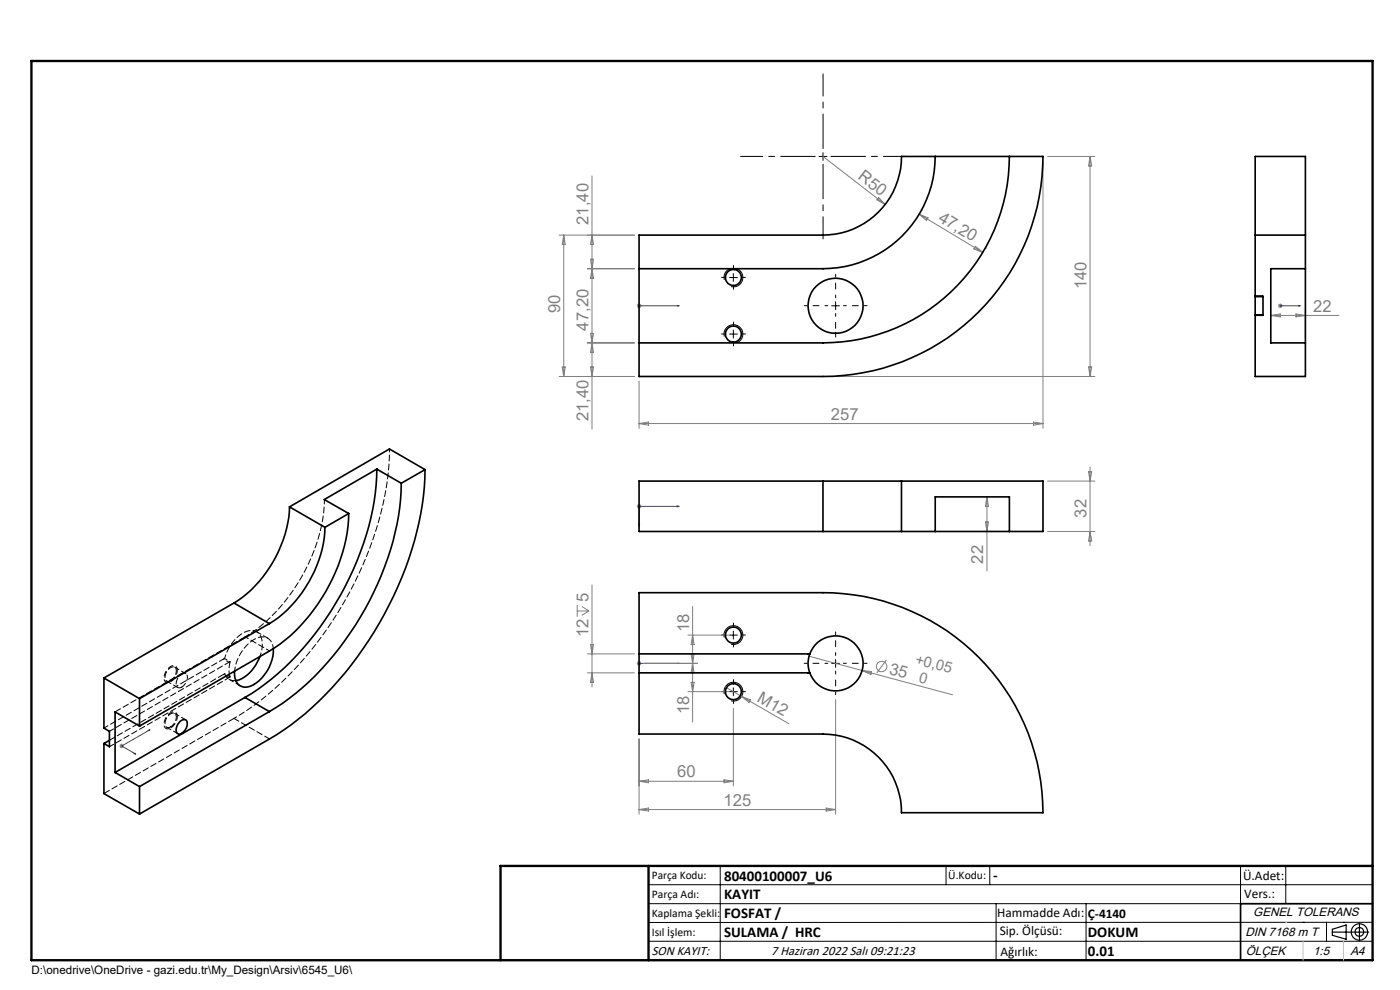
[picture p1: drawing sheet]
<svg xmlns="http://www.w3.org/2000/svg" width="297mm" height="210mm" viewBox="0 0 297 210" stroke-linecap="round" stroke-linejoin="round" font-family="sans-serif">
<g fill="none" stroke="#808080" stroke-width=".21">
<path d="M125.6 37.3v53.7M174.6 33.2l13.2 10.2M221.3 34.2v56.7M222.3 33.2h10M231.2 33.2v46.7M231.2 33.2l.4 2h-.7zM118.6 49.9h16M119.6 49.9v30M119.6 49.9l.3 1.9h-.6zM124.6 57h10M125.3 55l.6 4h-.6l.6-4zM125.6 49.9l.3 1.9h-.6z"/>
<path d="M186.4 41.9l1.4 1.5-1.8-1zM195 45.4l13.5 8.1M195 45.4l1.9 .8-.4 .6zM195.5 44.6h.1M206.9 52.2l1.6 1.3-1.9-.7zM209 52.7h.1M118.6 79.9h16M119.3 77.8h.6l-.3 2.1zM124.6 72.7h10M125.3 77.8h.6l-.3 2.1zM125.3 70.7l.6 4h-.6l.6-4zM135.1 64.9h1"/>
<path d="M135.2 64.5l.8 .7M135.6 64.4v1M136 64.5l-.8 .7M175.6 79.9h56.7M230.9 77.8h.7l-.4 2.1zM269.6 66.9l2-.3v.6zM269.6 66.9h14.5M271.1 64.9h1M271.3 64.5l.7 .7M271.6 64.4v1M272 64.5l-.7 .7M274.9 66.6l2 .3-2 .3z"/>
<path d="M276.9 65.9v5.8M135.6 80.8v10.1M135.6 89.8l2-.3v.7zM135.6 89.8h85.7M219.3 89.5l2 .3-2 .4zM231.2 99.1v16.6M135.1 107.4h1M135.2 107.1l.8 .7M135.6 106.9v1M136 107.1l-.8 .7M208.4 112.7h4.7M209.1 110.7h.6l-.3 2z"/>
<path d="M209.4 105.4l.3 2h-.6zM209.4 105.4v15.7M222.2 102.1h10.1M222.2 112.7h10.1M230.9 100.1h.7l-.4 2zM231.2 112.7l.4 2.1h-.7zM122.4 128.3v2.5M122.4 129.6h2.6M123.4 128.6l1.6 1M124.6 138.7h10M125 129.6l-1.6 .9M125.3 136.7h.6l-.3 2z"/>
<path d="M125.6 124.1v21.6M145.9 134.7h8.7M146.6 138.7l.6 4h-.6l.6-4zM146.9 128.6v24.6M146.9 134.7l.3 2h-.6zM171.6 139.2l30.5 8.2M25.3 158.2h1M25.5 157.9l.7 .7M25.8 157.8v.9M26.2 157.9l-.7 .7M124.6 142.7h10M125.6 142.7l.3 2h-.6z"/>
<path d="M135.1 140.7h1M135.2 140.4l.8 .7M135.6 140.2v1M135.6 156.7v16M136 140.4l-.8 .7M136.6 140.7h11.4M145.9 146.7h8.7M146.6 144.7h.6l-.3 2zM153.8 145.7l3.5 2M155.6 150.2v16.5M157.3 147.7l10.1 5.8M157.3 147.7l1.9 .7-.3 .6z"/>
<path d="M177.3 148.4v24.3M182.9 142.2l2 .2-.2 .7zM188 140l-2 2.7M135.6 165.7h20M135.6 165.7l2-.3v.6zM135.6 171.7l2-.3v.6zM135.6 171.7h41.7M153.6 165.4l2 .3-2 .3zM175.3 171.4l2 .3-2 .3z"/>
<circle cx="187" cy="141.4" r="1.11"/>
</g>
<g fill="none" stroke="#000" stroke-width=".21">
<path d="M173.7 33.2h1.7M174.6 32.4v1.6M154.8 58.9h1.6M154.9 57a1.92 1.92 0 0 0-1.2 2.4M155.6 58v1.7M156.3 57a2.01 2.01 0 0 1 1.2 2.5 2.01 2.01 0 0 1-2.4 1.3M153.7 71.4a2 2 0 0 1 1.3-2.4 2 2 0 0 1 2.5 1.2 2 2 0 0 1-1.2 2.5M154.8 70.9h1.6M155.6 70v1.7M176.4 64.9h1.7M177.3 64v1.7M153.7 135.2a2 2 0 0 1 1.7-2.5 2 2 0 0 1 2.2 2.2 2 2 0 0 1-2.5 1.8"/>
<path d="M154.8 134.7h1.6M155.6 133.9v1.7M177.3 139.9v1.7M153.7 147.2a2 2 0 0 1 1.7-2.5 2 2 0 0 1 2.2 2.2 2 2 0 0 1-2.5 1.8M154.8 146.7h1.6M155.6 145.9v1.7M176.4 140.7h1.7M137.6 187.7h153.6M137.6 191.7h153.6M137.6 199.7h153.6M152.8 183.7v20M200.7 183.7v4"/>
<path d="M210 183.7v4M211.3 191.7v12M230.4 191.7v12M263.2 183.7v20M272.8 183.7v8M276.4 195.6h.1M281.4 195.6v4.1M285 195.6h.1M291.2 195.6l-153.6 .1"/>
</g>
<path d="M37.6 152a.93 .93 0 0 0-.6-1 .93 .93 0 0 0-1.1 .4 2.48 2.48 0 0 0-.8 3.1 1.74 1.74 0 0 0 2.2-1.3l.3-1.2M37.6 142.2a.93 .93 0 0 0-.6-1 .93 .93 0 0 0-1.1 .4 2.48 2.48 0 0 0-.8 3.1 1.74 1.74 0 0 0 2.2-1.3l.3-1.2" fill="none" stroke="#000" stroke-width=".21" stroke-dasharray="1.3 .6" stroke-dashoffset=".4" stroke-linecap="butt"/>
<g fill="none" stroke="#000" stroke-width=".25">
<path d="M282.6 197.7h7.8M282.6 197.1l3-.9v3l-3-.8zM288.4 195.8v3.8M106.2 203.7h185"/>
<circle cx="288.4" cy="197.7" r="1.74"/>
<circle cx="288.4" cy="197.7" r=".93"/>
</g>
<g fill="none" stroke="#00f" stroke-width=".21">
<path d="M135.5 64.9h.2zM135.6 64.9h.1M135.6 64.9h8.5M144.1 64.9h-.4h.4M271.5 64.9h.2zM271.6 64.9h.1M271.6 64.9h4.2M275.8 64.9h-.4h.4M135.5 111.2h.2l-.1 .4zM143.7 107.3l.4 .1-.4 .1zM144.1 107.4h-8.5v4.2M28.4 159.9l.2-.1 .2 .2z"/>
<path d="M31.4 154.9l.4-.1-.2 .2zM31.8 154.8l-6 3.4 3 1.8M135.5 140.7h.2zM135.6 140.7h.1M135.6 140.7h8.5M144.1 140.7h-.4h.4"/>
</g>
<path d="M175.6 64.8h-5M177.3 63.2v-5M177.3 66.5v5M178.9 64.8h5M177.3 139v-5M175.6 140.7h-5M177.3 142.4v5M178.9 140.7h5" fill="none" stroke="#000" stroke-width=".21" stroke-dasharray="15.2 1.3 1.3 1.3" stroke-dashoffset="14.6"/>
<g fill="none" stroke="#000" stroke-width=".21" stroke-dasharray="15.2 1.3 1.3 1.3">
<path d="M153.9 58.8h-.8M155.6 57.2v-.9M157.3 58.8h.8M153.9 70.8h-.8M155.6 69.2v-.9M155.6 72.5v.9M155.6 60.5v.9M157.3 70.8h.8M153.9 134.7h-.8M155.6 133v-.8M155.6 136.4v.8M157.3 134.7h.8"/>
<path d="M153.9 146.7h-.8M155.6 145v-.8M155.6 148.4v.8M157.3 146.7h.8"/>
</g>
<path d="M172.9 33.2h-15.8M174.6 31.5v-15.8M174.6 34.8v15.9M176.3 33.2h15.8" fill="none" stroke="#000" stroke-width=".21" stroke-dasharray="15.2 1.3 1.3 1.3" stroke-dashoffset="7.9"/>
<path d="M291.2 191.7h-28v12" fill="none" stroke="#000" stroke-width=".35"/>
<path d="M6.7 12.9h284.5v190.8h-284.5zM137.6 183.7v20M291.2 183.7h-185v20" fill="none" stroke="#000" stroke-width=".5"/>
<path d="M276.4 199.7v4M285 199.7v4" fill="none" stroke="#c0c0c0" stroke-width=".21"/>
<path d="M272.8 195.6h.1" fill="none" stroke="#c0c0c0" stroke-width=".25"/>
<g fill="#00f">
<path d="M135.5 64.9h.2zM143.7 64.9h.4z"/>
<path d="M28.4 159.9l.2-.1 .2 .2zM31.4 154.9l.4-.1-.2 .2z"/>
<path d="M135.5 111.2h.2l-.1 .4zM143.7 107.3l.4 .1-.4 .1z"/>
<path d="M135.5 140.7h.2zM143.7 140.7h.4z"/>
<path d="M275.4 64.9h.4zM271.5 64.9h.2z"/>
</g>
<g fill="none" stroke="#000" stroke-width=".35">
<path d="M198.4 33.2a23.8 23.8 0 0 1-23.8 23.8h-39M214.1 33.2a39.6 39.6 0 0 1-39.5 39.5h-39M135.6 49.9h39a16.7 16.7 0 0 0 16.6-16.7h30.1a46.7 46.7 0 0 1-46.7 46.7h-39zM266.3 49.9v-16.7h10.6v16.7M266.3 49.9h10.6M266.3 49.9v13M276.9 57v15.7M276.9 57h-7.3v15.7h7.3M276.9 49.9v7.1M266.3 62.9v3.9M266.3 66.8v.1M266.3 62.9h.1"/>
<path d="M266.3 66.9v13h10.6v-7.2M266.3 62.9h1.6v4h-1.6M266.3 66.8h1.6M266.3 62.9h1.6M79.9 99.5a58.1 58.1 0 0 1-9.7 30.1 55.5 55.5 0 0 1-18.2 18.3M79.9 99.5l-11.1 6.5 5.2 2.9M79.9 99.5l5.2 3M90.2 99.6a67.2 67.2 0 0 1-9.7 32.5 69.4 69.4 0 0 1-21.8 23.7l-29.1 16.9M90.2 99.6l-5.1 2.9M90.2 99.6l-7.6-4.4-21.2 12.3M61.4 107.5a26 26 0 0 1-11.8 20.4M61.4 107.5l7.5 4.4"/>
<path d="M68.9 111.9a25.9 25.9 0 0 1-11.8 20.4M74 108.9a37.4 37.4 0 0 1-11.4 25l-3.2 2.8-2.3 1.4-27.5 15.9M74 108.9l-5.1 3M85.1 102.5a58.1 58.1 0 0 1-9.7 30.1 55.5 55.5 0 0 1-18.3 18.3M174.6 112.7h16.6M174.6 102.1h16.6M174.6 102.1h-39v10.6h39M174.6 102.1v10.6M191.2 102.1v10.6M191.2 102.1h30.1v10.6h-7.2M191.2 112.7h7.2M198.4 112.7h15.7"/>
<path d="M198.4 112.7v-7.3h15.7v7.3M49.6 127.9l7.5 4.4M49.6 127.9l-27.6 15.9M55.1 139.3a7.6 7.6 0 0 1-5.1 5.1M57.1 132.3l-27.5 15.9M58 137.6a8.5 8.5 0 0 1-5.2 8.1 2.3 2.3 0 0 1-3-2.3l-.1-1M135.6 138.7h36.2M135.6 125.7h39a46.7 46.7 0 0 1 46.7 46.7h-30.1a16.7 16.7 0 0 0-16.6-16.7h-39zM171.8 138.7a5.8 5.8 0 0 1 8.9-2.7 5.8 5.8 0 0 1 0 9.4 5.8 5.8 0 0 1-8.9-2.7M171.8 138.7a5.7 5.7 0 0 0 0 4M22 143.8l7.6 4.4M22 157.7v10.6l7.6 4.4"/>
<path d="M22 143.8v10.6l1.2 .7v3.3l-1.2-.7M23.2 157l-1.2 .7M29.6 148.2v5.8M29.6 154l-5.2-3v12.9M38.2 153a.87 .87 0 0 1 1.3-.2 .87 .87 0 0 1 .2 1.2 1.86 1.86 0 0 1-2 1.7 1.69 1.69 0 0 1 .3-2.4zM52 147.9l-27.6 16M52 147.9l5.1 3M57.1 150.9l-27.5 16M171.8 142.7h-36.2M24.4 163.9l5.2 3M29.6 166.9v5.8"/>
<circle cx="155.6" cy="58.9" r="1.69"/>
<circle cx="155.6" cy="70.9" r="1.69"/>
<circle cx="177.3" cy="64.8" r="5.8"/>
<circle cx="155.6" cy="134.7" r="1.69"/>
<circle cx="155.6" cy="146.7" r="1.69"/>
</g>
<path d="M47.6 139.7l-.2 .1M23.2 157l24.2-13.9M24.4 151l27.6-15.9M47.4 143.1l.2-.2M48.6 143.7l.2-.1M48.8 143.6a5.4 5.4 0 0 1 0-3.2M48.8 140.4l-.2 .1M49.6 152.4l-27.5 15.9" fill="none" stroke="#000" stroke-width=".21" stroke-dasharray="1.3 .6"/>
<path d="M47.4 139.8l-25.3 14.6M52 135.1a37.5 37.5 0 0 0 15.9-22.4l.8-4.1 .1-2.7M23.2 158.4l25.4-14.7M48.6 140.5l-25.4 14.6" fill="none" stroke="#000" stroke-width=".21" stroke-dasharray="1.3 .6" stroke-dashoffset=".3"/>
<path d="M58 137.6a2.38 2.38 0 0 0-3.6-2.2 8.9 8.9 0 0 0-4.6 7" fill="none" stroke="#000" stroke-width=".21" stroke-dasharray="1.3 .6" stroke-dashoffset=".4"/>
<path d="M56.8 135.4l-2.4-1.4M35.4 144.5l2.3 1.3M35.4 154.3l2.3 1.3M36.2 144.4a2.26 2.26 0 0 0 1-2.8 1.46 1.46 0 0 0-2 1.2l-.1 .4a.84 .84 0 0 0 0 1.1 .84 .84 0 0 0 1.1 .1M36.2 154.2a2.26 2.26 0 0 0 1-2.8 1.46 1.46 0 0 0-2 1.2l-.1 .4a.84 .84 0 0 0 0 1.1 .84 .84 0 0 0 1.1 .1M38.6 145.7a2.26 2.26 0 0 0 1-2.7 1.46 1.46 0 0 0-2 1.1l-.2 .4a.84 .84 0 0 0 .1 1.1 .84 .84 0 0 0 1.1 .1M39.4 142.9l-2.3-1.4M39.4 152.7l-2.3-1.4M48.6 144.1l2.4 1.4" fill="none" stroke="#000" stroke-width=".21" stroke-dasharray="1.3 .6" stroke-dashoffset=".2"/>
<path d="M52 135.1l5.2 3M55.1 139.3a4.6 4.6 0 0 0-.5-5.2 3.2 3.2 0 0 0-3.8 .7 9.6 9.6 0 0 0-3.2 4.9" fill="none" stroke="#000" stroke-width=".21" stroke-dasharray="1.3 .6" stroke-dashoffset=".5"/>
<path d="M82.6 95.2a67.1 67.1 0 0 1-9.6 32.6 67.9 67.9 0 0 1-23.4 24.6" fill="none" stroke="#000" stroke-width=".21" stroke-dasharray="1.3 .6" stroke-dashoffset=".6"/>
<path d="M47.6 139.7l1.2 .7M48.6 143.7l-1.2-.6M48.6 140.5l-1.2-.7M48.8 143.6l-1.2-.7" fill="none" stroke="#000" stroke-width=".21" stroke-dasharray="1.3 .6" stroke-dashoffset=".7"/>
<path d="M47.6 142.9a2.12 2.12 0 0 0 2.4 1.5M49.6 152.4l7.6 4.3" fill="none" stroke="#000" stroke-width=".21" stroke-dasharray="1.3 .6" stroke-dashoffset=".1"/>
<g font-size="3.5" fill="#808080">
<text x="181.9" y="37.8" transform="rotate(38 181.9 37.8)">R50</text>
<text x="124.8" y="47.7" transform="rotate(-90 124.8 47.7)">21,40</text>
<text x="198.9" y="46.8" transform="rotate(31 198.9 46.8)">47,20</text>
<text x="230.5" y="61.3" transform="rotate(-90 230.5 61.3)">140</text>
<text x="118.8" y="66.5" transform="rotate(-90 118.8 66.5)">90</text>
<text x="124.8" y="70.1" transform="rotate(-90 124.8 70.1)">47,20</text>
<text x="278.6" y="66.1">22</text>
<text x="124.8" y="89.4" transform="rotate(-90 124.8 89.4)">21,40</text>
<text x="176.3" y="89.1">257</text>
<text x="230.5" y="109.8" transform="rotate(-90 230.5 109.8)">32</text>
<text x="208.6" y="119.5" transform="rotate(-90 208.6 119.5)">22</text>
<text x="124.8" y="127.6" transform="rotate(-90 124.8 127.6)">5</text>
<text x="124.8" y="135.1" transform="rotate(-90 124.8 135.1)">12</text>
<text x="146.2" y="134.1" transform="rotate(-90 146.2 134.1)">18</text>
<text x="188.5" y="143" transform="rotate(15 188.5 143)">35</text>
<text x="160.4" y="148.6" transform="rotate(30 160.4 148.6)">M12</text>
<text x="146.2" y="151.6" transform="rotate(-90 146.2 151.6)">18</text>
<text x="143.6" y="164.9">60</text>
<text x="153.5" y="170.9">125</text>
</g>
<g font-size="3.2" fill="#808080">
<text x="194" y="140.7" transform="rotate(15 194 140.7)">+0,05</text>
<text x="194.8" y="144.6" transform="rotate(15 194.8 144.6)">0</text>
</g>
<g font-size="3.2">
<text x="153.6" y="186.8">80400100007_U6</text>
<text x="153.6" y="190.8">KAYIT</text>
<text x="210.7" y="186.6">-</text>
<text x="153.6" y="194.8">FOSFAT /</text>
<text x="153.6" y="198.8">SULAMA / HRC</text>
<text x="230.8" y="198.7">DOKUM</text>
<text x="230.8" y="202.8">0.01</text>
</g>
<g font-size="2.8">
<text x="263.7" y="186.7">Ü.Adet:</text>
<text x="263.9" y="190.5">Vers.:</text>
<text x="211.5" y="194.5">Hammadde Adı:</text>
<text x="230.8" y="194.7">Ç-4140</text>
<text x="138.3" y="202.6">SON KAYIT:</text>
<text x="163.6" y="202.6">7 Haziran 2022 Salı 09:21:23</text>
<text x="212.1" y="198.4">Sip. Ölçüsü:</text>
<text x="212.2" y="202.7">Ağırlık:</text>
</g>
<g font-size="2.6">
<text x="265.9" y="194.4">GENEL TOLERANS</text>
<text x="264.2" y="198.5">DIN 7168 m T</text>
<text x="264.3" y="202.6">ÖLÇEK</text>
<text x="278.5" y="202.6">1:5</text>
<text x="286.5" y="202.6">A4</text>
</g>
<g font-size="2.5">
<text x="138.3" y="186.4">Parça Kodu:</text>
<text x="138.3" y="190.5">Parça Adı:</text>
<text x="201.2" y="186.5">Ü.Kodu:</text>
<text x="138.3" y="194.5">Kaplama Şekli:</text>
<text x="138.3" y="198.6">Isıl İşlem:</text>
<text x="6.7" y="206.7">D:\onedrive\OneDrive - gazi.edu.tr\My_Design\Arsiv\6545_U6\</text>
</g>
</svg>
